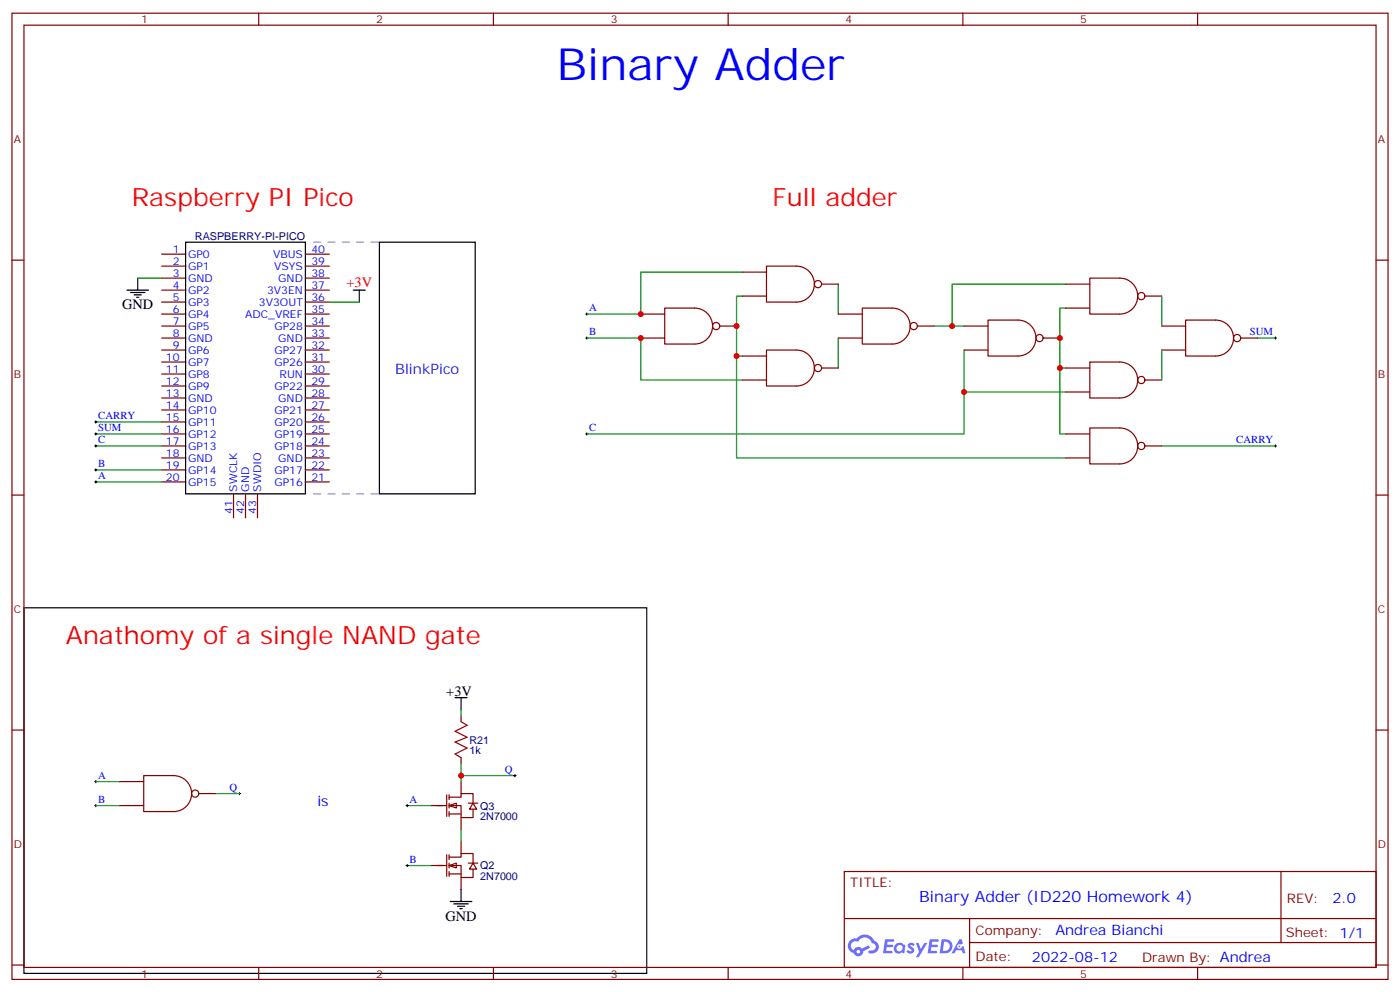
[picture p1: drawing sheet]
<svg xmlns="http://www.w3.org/2000/svg" width="412mm" height="292mm" viewBox="0 0 412 292" stroke-linecap="round" stroke-linejoin="round" font-family="sans-serif">
<path d="M27.9 237.1h.7M27.9 230h.7M28.2 229.7v.7M28.2 236.7v.7M70.2 233.5h.7M70.6 233.2v.7" fill="none" stroke="#000" stroke-width=".29"/>
<path d="M28.2 230h7.1M28.2 237.1h7.1M63.5 233.5h7.1" fill="none" stroke="#008700" stroke-width=".35"/>
<g fill="#fff" stroke="#870000" stroke-width=".35">
<path d="M132.3 237.1l2.1-.7v1.4z"/>
<path d="M139.3 236.4l1.1 1.7h-2.1z"/>
</g>
<path d="M127 237.1h4.6M131.6 233.9v6.3M132.3 234.6h3.5v-1.1h3.5v2.9M132.3 237.1h3.5v3.5h3.5v-2.5M132.3 239.5h3.5M132.3 233.9v1.4M132.3 236.4v1.4M132.3 238.8v1.4M135.8 230v3.5M137.9 236.4h2.9M135.8 240.6v3.5" fill="none" stroke="#870000" stroke-width=".35"/>
<g fill="#fff" stroke="#870000" stroke-width=".35">
<path d="M132.3 254.7l2.1-.7v1.4z"/>
<path d="M139.3 254l1.1 1.8h-2.1z"/>
</g>
<g fill="none" stroke="#870000" stroke-width=".35">
<path d="M3.5 3.9h405.4v284.3h-405.4zM7.1 7.4h398.2v277.3h-398.2zM76.2 3.9v3.5M145.3 3.9v3.5M214.5 3.9v3.5M283.6 3.9v3.5M352.8 3.9v3.5M3.5 76.6h3.6M225.8 78.3h8.8a5.3 5.3 0 0 1 5.3 5.3 5.3 5.3 0 0 1-5.3 5.3h-8.8zM405.3 76.6h3.6M188.7 99.5h7.1M188.7 92.4h7.1"/>
<path d="M195.8 90.7h8.8a5.3 5.3 0 0 1 5.3 5.3 5.3 5.3 0 0 1-5.3 5.2h-8.8zM212 96h5M218.7 87.1h7.1M218.7 80.1h7.1M242 83.6h4.9M246.9 99.5h7.1M246.9 92.4h7.1M254 90.7h8.8a5.3 5.3 0 0 1 5.3 5.3 5.3 5.3 0 0 1-5.3 5.2h-8.8zM270.2 96h5M284 96h7M291 94.2h8.9a5.3 5.3 0 0 1 5.3 5.3 5.3 5.3 0 0 1-5.3 5.3h-8.9zM307.3 99.5h4.9"/>
<path d="M314 83.6h7M314 90.7h7M321 81.8h8.8a5.3 5.3 0 0 1 5.3 5.3 5.3 5.3 0 0 1-5.3 5.3h-8.8zM337.3 87.1h4.9M342.2 96h7M349.2 94.2h8.9a5.3 5.3 0 0 1 5.3 5.3 5.3 5.3 0 0 1-5.3 5.3h-8.9zM365.5 99.5h4.9M218.7 111.8h7.1M218.7 104.8h7.1M225.8 103h8.8a5.3 5.3 0 0 1 5.3 5.3 5.3 5.3 0 0 1-5.3 5.3h-8.8zM242 108.3h4.9M284 103h7"/>
<path d="M314 108.3h7M314 115.4h7M321 106.5h8.8a5.3 5.3 0 0 1 5.3 5.3 5.3 5.3 0 0 1-5.3 5.3h-8.8zM337.3 111.8h4.9M342.2 103h7M314 127.7h7M314 134.8h7M321 125.9h8.8a5.3 5.3 0 0 1 5.3 5.3 5.3 5.3 0 0 1-5.3 5.3h-8.8zM337.3 131.2h4.9M3.5 145.7h3.6M405.3 145.7h3.6M3.5 214.8h3.6"/>
<path d="M135.8 210.6v1.8M405.3 214.8h3.6M35.3 230h7M35.3 237.1h7M42.3 228.2h8.9a5.3 5.3 0 0 1 5.2 5.3 5.3 5.3 0 0 1-5.2 5.3h-8.9zM58.6 233.5h4.9M135.8 223v1.7M127 254.7h4.6M131.6 251.5v6.4M132.3 252.2h3.5v-1h3.5v2.8M132.3 254.7h3.5v3.5h3.5v-2.4M132.3 257.2h3.5"/>
<path d="M132.3 251.5v1.4M132.3 254v1.4M132.3 256.5v1.4M135.8 247.6v3.6M135.8 258.2v3.6M137.9 254h2.9M248.7 256.5h156.6v28.2h-156.6zM377.3 256.5v20.9M248.7 270.3h156.5M285.6 277.4h119.6M285.6 270.3v14.1M3.5 284h3.6"/>
<path d="M76.2 284.7v3.5M145.3 284.7v3.5M214.5 284.7v3.5M283.6 284.7v3.5M352.8 284.7v3.5M405.3 284h3.6"/>
<circle cx="211" cy="96" r="1.06"/>
<circle cx="240.9" cy="83.6" r="1.06"/>
<circle cx="269.2" cy="96" r="1.06"/>
<circle cx="306.2" cy="99.5" r="1.06"/>
<circle cx="336.2" cy="87.1" r="1.06"/>
<circle cx="364.4" cy="99.5" r="1.06"/>
<circle cx="240.9" cy="108.3" r="1.06"/>
<circle cx="336.2" cy="111.8" r="1.06"/>
<circle cx="336.2" cy="131.2" r="1.06"/>
<circle cx="57.5" cy="233.5" r="1.06"/>
</g>
<g fill="none" stroke="#000" stroke-width=".35">
<path d="M37.4 85.4h6.3M38.5 86.1h4.2M39.5 86.8h2.1M40.2 87.5h.7M40.6 81.8v3.6M7.1 178.9h183.4v107.6h-183.4zM134.1 205.3h3.5M135.8 205.3v3.5M132.6 265.3h6.4M133.7 266h4.2M134.8 266.7h2.1M135.5 267.4h.7"/>
<path d="M135.8 261.8v3.5"/>
</g>
<path d="M135.8 212.4l1.8 1-3.5 1.8 3.5 1.8-3.5 1.4 3.5 1.7-3.5 1.8 1.7 1.1" fill="none" stroke="#a10000" stroke-width=".35"/>
<g fill="none" stroke="#008700" stroke-width=".35">
<path d="M172.9 99.5h15.8v12.3h30M218.7 87.1h-1.7v17.7h1.7M218.7 80.1h-30v12.3h-15.8M246.9 83.6v8.8M246.9 99.5v8.8M275.2 96h8.8M314 90.7h-1.8v17.6h1.8M314 83.6h-33.5v12.4M342.2 87.1v8.9M370.4 99.5h5.3M217 104.8v30h97M284 103v24.7h-111.1"/>
<path d="M284 115.4h30M312.2 108.3v19.4h1.8M342.2 103v8.8M342.2 131.2h33.5M135.8 208.8v1.8M119.9 237.1h7.1M135.8 224.7v5.3M135.8 228.2h15.9M119.9 254.7h7.1M135.8 244.1v3.5"/>
</g>
<g fill="none" stroke="#000" stroke-width=".29">
<path d="M172.5 99.5h.7M172.5 92.4h.7M172.9 92.1v.7M172.9 99.1v.7M375.4 99.5h.7M375.7 99.1v.7M172.5 127.7h.7M172.9 127.4v.7M375.4 131.2h.7M375.7 130.9v.7M119.6 237.1h.7M119.9 236.7v.7"/>
<path d="M151.3 228.2h.7M151.7 227.9v.7M119.6 254.7h.7M119.9 254.4v.7"/>
</g>
<g fill="#5487ff">
<path d="M267.7 277.6a1.22 1.22 0 0 1 1.7 .3l-.4 .6a.47 .47 0 0 0-.3-.4 .47 .47 0 0 0-.5 .2l.1 .2a1.14 1.14 0 0 1 .8 1.8 1.14 1.14 0 0 1-1.9-.1l-.2-.1 .5-.6 .7 .4a.29 .29 0 0 0 .3-.2 .29 .29 0 0 0-.2-.3 1.04 1.04 0 0 1-.6-1.8z"/>
<path d="M260.7 276.4h2.4l.3 .2-.2 .5h-1.8l-.1 .9h1.5l.3 .4-.3 .3h-1.6l-.2 1.1 1.7 .1 .2 .3-.2 .3-2.6 .1z"/>
<path d="M273.8 276.4h2.4l.3 .2-.1 .5h-1.8l-.2 .9h1.6l.3 .4-.4 .3h-1.6l-.1 1.1 1.7 .1 .2 .3-.2 .3h-2.6z"/>
<path d="M282.6 276.4h.7l.3 1.3-.6 .3a.69 .69 0 0 0-1 .2 .69 .69 0 0 0 .4 1 .69 .69 0 0 0 .9-.6l.5-.3 .6 2.2h-.8l-.2-.8h-1.8l-.5 .8h-.8z"/>
<path d="M269.8 277.5h.8l.6 1.8 1.1-1.8h.9l-2.6 4.2h-.8l.9-1.6z"/>
<path d="M277.4 276.4l-.6 4.2h1.3a2.11 2.11 0 0 0 2.5-2.2 2.11 2.11 0 0 0-2.5-2zM278.1 277.1a1.39 1.39 0 0 1 1.7 1.5 1.39 1.39 0 0 1-1.8 1.2h-.3z"/>
<path d="M263.7 278a1.54 1.54 0 0 0-.1 2.2 1.54 1.54 0 0 0 2.2 .1l.6 .3 .3-2.3-.2-.3h-.4a1.49 1.49 0 0 0-2.4 0zM264 279a.94 .94 0 0 1 1.8 0 .94 .94 0 0 1-1.8 0z"/>
<path d="M250.4 276.8a2.18 2.18 0 0 0 1.1 3.7 1.44 1.44 0 0 0 1.6 .9 1.44 1.44 0 0 0 1.2-1.5l2-1-.5-.7-1.9 1a1.47 1.47 0 0 0-2.4 .4 1.39 1.39 0 0 1-.7-1.9 1.39 1.39 0 0 1 2-.5 2.12 2.12 0 0 1 2.2-1.3 2.12 2.12 0 0 1 1.9 1.7 1.14 1.14 0 0 1 1.1 1.4 1.14 1.14 0 0 1-1.7 .7 .43 .43 0 0 0-.5 .4 .43 .43 0 0 0 .4 .5 1.98 1.98 0 0 0 2.5-1.3 1.98 1.98 0 0 0-1.2-2.5 3.1 3.1 0 0 0-5.3-.7l-.9 .1zM252.3 280.1a.55 .55 0 0 1 1.1 0 .55 .55 0 0 1-1.1 0z"/>
<circle cx="282.6" cy="278.5" r=".26"/>
</g>
<g fill="none" stroke="#870000" stroke-width=".35">
<path d="M47.6 74.8h7.1M47.6 78.3h7.1M90 74.8h7M90 78.3h7M47.6 81.8h7.1M47.6 85.4h7.1M47.6 88.9h7.1M47.6 92.4h7.1M47.6 96h7.1M47.6 99.5h7.1M90 81.8h7M90 85.4h7"/>
<path d="M90 88.9h7M90 92.4h7M90 96h7M90 99.5h7M47.6 103h7.1M47.6 106.5h7.1M47.6 110.1h7.1M47.6 113.6h7.1M47.6 117.1h7.1M90 103h7M90 106.5h7M90 110.1h7"/>
<path d="M90 113.6h7M90 117.1h7M47.6 120.6h7.1M47.6 124.2h7.1M47.6 127.7h7.1M47.6 131.2h7.1M47.6 134.8h7.1M47.6 138.3h7.1M90 120.6h7M90 124.2h7M90 127.7h7M90 131.2h7"/>
<path d="M90 134.8h7M90 138.3h7M47.6 141.8h7.1M68.8 145.3v7.1M72.3 145.3v7.1M75.8 145.3v7.1M90 141.8h7"/>
</g>
<path d="M54.7 71.3h35.3v74h-35.3zM111.8 71.3h28.2v74h-28.2zM104.1 85.4h3.5M105.8 85.4v3.5" fill="none" stroke="#000" stroke-width=".35"/>
<path d="M40.6 81.8h7M97 88.9h8.8M28.2 138.3h19.4M28.2 131.2h19.4M28.2 127.7h19.4M28.2 124.2h19.4M28.2 141.8h19.4" fill="none" stroke="#008700" stroke-width=".35"/>
<path d="M27.9 138.3h.7M27.9 131.2h.7M27.9 127.7h.7M27.9 124.2h.7M28.2 123.8v.7M28.2 127.4v.7M28.2 130.9v.7M28.2 137.9v.7M27.9 141.8h.7M28.2 141.5v.7" fill="none" stroke="#000" stroke-width=".29"/>
<path d="M92.4 71.3h19.4M92.4 145.3h19.4" fill="none" stroke="#999" stroke-width=".35" stroke-dasharray="2.1 2.1"/>
<g fill="#c00">
<circle cx="135.8" cy="228.2" r=".88"/>
<circle cx="217" cy="104.8" r=".88"/>
<circle cx="312.2" cy="108.3" r=".88"/>
<circle cx="284" cy="115.4" r=".88"/>
<circle cx="312.2" cy="99.5" r=".88"/>
<circle cx="280.5" cy="96" r=".88"/>
<circle cx="188.7" cy="92.4" r=".88"/>
<circle cx="188.7" cy="99.5" r=".88"/>
<circle cx="217" cy="96" r=".88"/>
</g>
<text font-size="13.1" fill="#00f" x="164" y="23.6">Binary Adder</text>
<g font-size="7.4" fill="#f00">
<text x="38.8" y="60.7">Raspberry PI Pico</text>
<text x="227.5" y="60.7">Full adder</text>
<text x="19.4" y="189.4">Anathomy of a single NAND gate</text>
</g>
<text font-size="4.6" fill="#00f" x="270.8" y="265.5">Binary Adder (ID220 Homework 4)</text>
<text font-size="4.2" fill="#f00" x="102.1" y="84.3">+3V</text>
<g font-size="4.2">
<text x="36" y="91">GND</text>
<text x="131.5" y="205">+3V</text>
<text x="131.2" y="270.9">GND</text>
</g>
<text font-size="4.2" fill="#03c" x="116.4" y="110.1">BlinkPico</text>
<g font-size="4.2" fill="#00f">
<text x="93.5" y="237.1">is</text>
<text x="392.5" y="265.7">2.0</text>
<text x="310.9" y="275.3">Andrea Bianchi</text>
<text x="304" y="283.1">2022-08-12</text>
</g>
<g font-size="3.9" fill="#800">
<text x="250.5" y="261.1">TITLE:</text>
<text x="379.1" y="265.7">REV:</text>
<text x="287.4" y="275.3">Company:</text>
<text x="378.7" y="275.9">Sheet: 1/1</text>
<text x="287.4" y="282.9">Date:</text>
<text x="336.4" y="283">Drawn By: Andrea</text>
</g>
<g font-size="3.2" fill="#800">
<text x="41.6" y="6.9">1</text>
<text x="110.8" y="6.9">2</text>
<text x="179.9" y="6.9">3</text>
<text x="249.1" y="6.9">4</text>
<text x="318.2" y="6.9">5</text>
<text x="4.1" y="42">A</text>
<text x="405.9" y="42">A</text>
<text x="4.1" y="111.1">B</text>
<text x="405.9" y="111.1">B</text>
<text x="4.1" y="180.3">C</text>
<text x="405.9" y="180.3">C</text>
<text x="4.1" y="249.4">D</text>
<text x="405.9" y="249.4">D</text>
<text x="41.6" y="287.7">1</text>
<text x="110.8" y="287.7">2</text>
<text x="179.9" y="287.7">3</text>
<text x="249.1" y="287.7">4</text>
<text x="318.2" y="287.7">5</text>
</g>
<g font-size="3.2" fill="#000080">
<text x="57.4" y="70.6">RASPBERRY-PI-PICO</text>
<text x="138.3" y="218.8">R21</text>
<text x="138.3" y="222">1k</text>
<text x="141.5" y="238.2">Q3</text>
<text x="141.5" y="241.4">2N7000</text>
<text x="141.5" y="255.9">Q2</text>
<text x="141.5" y="259">2N7000</text>
</g>
<g font-size="3.2" fill="#00f">
<text x="50.9" y="74.4">1</text>
<text x="50.9" y="78">2</text>
<text x="55.4" y="75.8">GP0</text>
<text x="80.4" y="75.8">VBUS</text>
<text x="91.7" y="78">39</text>
<text x="91.7" y="74.4">40</text>
<text x="50.9" y="81.5">3</text>
<text x="55.4" y="79.4">GP1</text>
<text x="55.4" y="82.9">GND</text>
<text x="80.8" y="79.4">VSYS</text>
<text x="82" y="82.9">GND</text>
<text x="91.7" y="81.5">38</text>
<text x="50.9" y="85">4</text>
<text x="50.9" y="88.5">5</text>
<text x="55.4" y="86.4">GP2</text>
<text x="55.4" y="90">GP3</text>
<text x="76.3" y="90">3V3OUT</text>
<text x="78.7" y="86.4">3V3EN</text>
<text x="91.7" y="88.5">36</text>
<text x="91.7" y="85">37</text>
<text x="50.9" y="92.1">6</text>
<text x="50.9" y="95.6">7</text>
<text x="55.4" y="93.5">GP4</text>
<text x="72.2" y="93.5">ADC_VREF</text>
<text x="91.7" y="95.6">34</text>
<text x="91.7" y="92.1">35</text>
<text x="173.6" y="91.5">A</text>
<text x="50.9" y="99.1">8</text>
<text x="55.4" y="97">GP5</text>
<text x="55.4" y="100.5">GND</text>
<text x="80.8" y="97">GP28</text>
<text x="82" y="100.5">GND</text>
<text x="91.7" y="99.1">33</text>
<text x="173.6" y="98.6">B</text>
<text x="368.1" y="98.6">SUM</text>
<text x="48.9" y="106.2">10</text>
<text x="50.9" y="102.7">9</text>
<text x="55.4" y="104.1">GP6</text>
<text x="55.4" y="107.6">GP7</text>
<text x="80.8" y="107.6">GP26</text>
<text x="80.8" y="104.1">GP27</text>
<text x="91.7" y="106.2">31</text>
<text x="91.7" y="102.7">32</text>
<text x="48.9" y="109.7">11</text>
<text x="48.9" y="113.2">12</text>
<text x="55.4" y="111.1">GP8</text>
<text x="82.3" y="111.1">RUN</text>
<text x="91.7" y="113.2">29</text>
<text x="91.7" y="109.7">30</text>
<text x="48.9" y="116.8">13</text>
<text x="55.4" y="114.7">GP9</text>
<text x="55.4" y="118.2">GND</text>
<text x="80.8" y="114.7">GP22</text>
<text x="82" y="118.2">GND</text>
<text x="91.7" y="116.8">28</text>
<text x="28.9" y="123.3">CARRY</text>
<text x="48.9" y="120.3">14</text>
<text x="48.9" y="123.8">15</text>
<text x="55.4" y="121.7">GP10</text>
<text x="55.4" y="125.2">GP11</text>
<text x="80.8" y="125.2">GP20</text>
<text x="80.8" y="121.7">GP21</text>
<text x="91.7" y="123.8">26</text>
<text x="91.7" y="120.3">27</text>
<text x="28.9" y="130.4">C</text>
<text x="28.9" y="126.8">SUM</text>
<text x="48.9" y="127.4">16</text>
<text x="48.9" y="130.9">17</text>
<text x="55.4" y="128.8">GP12</text>
<text x="80.8" y="128.8">GP19</text>
<text x="91.7" y="130.9">24</text>
<text x="91.7" y="127.4">25</text>
<text x="173.6" y="126.8">C</text>
<text x="364.1" y="130.4">CARRY</text>
<text x="28.9" y="137.4">B</text>
<text x="48.9" y="134.4">18</text>
<text x="48.9" y="137.9">19</text>
<text x="55.4" y="132.3">GP13</text>
<text x="55.4" y="135.8">GND</text>
<text x="80.8" y="132.3">GP18</text>
<text x="82" y="135.8">GND</text>
<text x="91.7" y="137.9">22</text>
<text x="91.7" y="134.4">23</text>
<text x="28.9" y="140.9">A</text>
<text x="48.9" y="141.5">20</text>
<text x="55.4" y="139.3">GP14</text>
<text x="55.4" y="142.9">GP15</text>
<text x="80.8" y="139.3">GP17</text>
<text x="80.8" y="142.9">GP16</text>
<text x="91.7" y="141.5">21</text>
<text x="69.8" y="144.6" transform="rotate(-90 69.8 144.6)">SWCLK</text>
<text x="73.4" y="144.6" transform="rotate(-90 73.4 144.6)">GND</text>
<text x="76.9" y="144.6" transform="rotate(-90 76.9 144.6)">SWDIO</text>
<text x="68.4" y="151.1" transform="rotate(-90 68.4 151.1)">41</text>
<text x="72" y="151.1" transform="rotate(-90 72 151.1)">42</text>
<text x="75.5" y="151.1" transform="rotate(-90 75.5 151.1)">43</text>
<text x="148.7" y="227.4">Q</text>
<text x="28.9" y="229.1">A</text>
<text x="67.6" y="232.7">Q</text>
<text x="28.9" y="236.2">B</text>
<text x="120.6" y="236.2">A</text>
<text x="120.6" y="253.8">B</text>
</g>
</svg>
